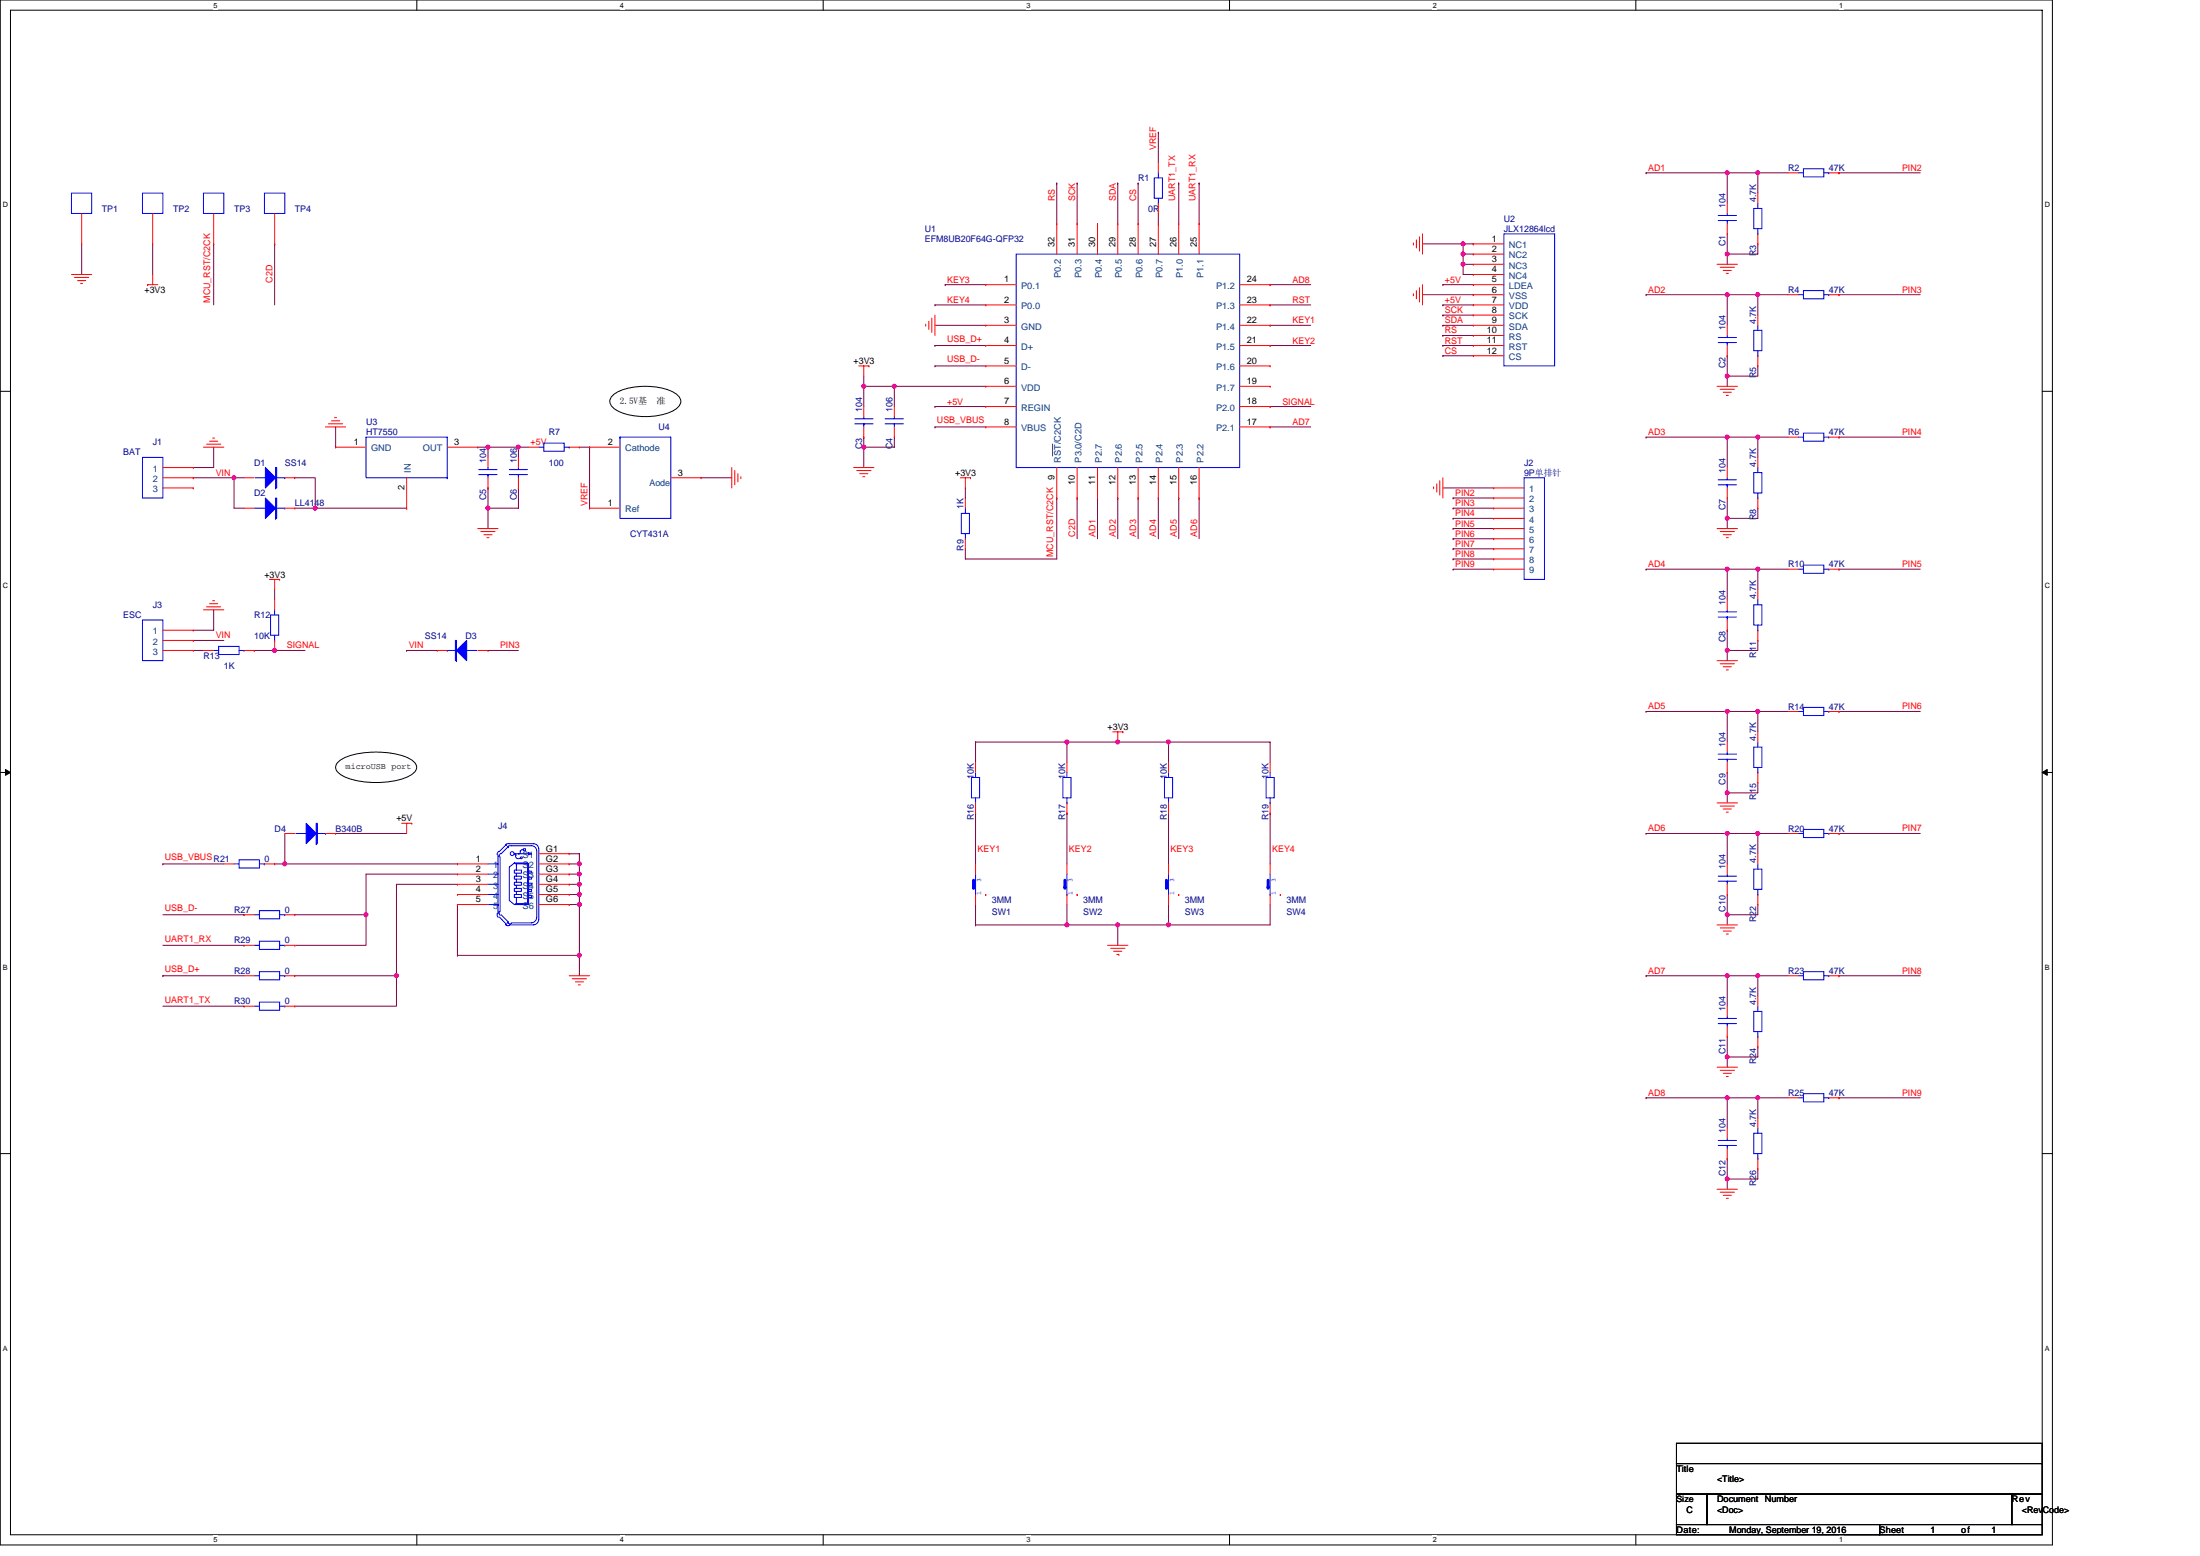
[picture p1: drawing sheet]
<svg xmlns="http://www.w3.org/2000/svg" width="297mm" height="210mm" viewBox="0 0 297 210" stroke-linecap="round" stroke-linejoin="round" font-family="sans-serif">
<path d="M0 0h277.1v208.5h-277.1zM1.4 1.4h274.3v205.7h-274.3z" fill="none" stroke="#000" stroke-width=".14"/>
<g fill="#fff">
<path d="M28.8 .1h.6v1.1h-.6z"/>
<path d="M28.8 207.3h.6v1.1h-.6z"/>
</g>
<path d="M56.3 0v1.4M56.3 207.1v1.4" fill="none" stroke="#000" stroke-width=".14"/>
<g fill="#fff">
<path d="M83.7 .1h.6v1.1h-.6z"/>
<path d="M83.7 207.3h.6v1.1h-.6z"/>
</g>
<path d="M111.1 0v1.4M111.1 207.1v1.4" fill="none" stroke="#000" stroke-width=".14"/>
<g fill="#fff">
<path d="M138.6 .1h.5v1.1h-.5z"/>
<path d="M138.6 207.3h.5v1.1h-.5z"/>
</g>
<path d="M166 0v1.4M166 207.1v1.4" fill="none" stroke="#000" stroke-width=".14"/>
<g fill="#fff">
<path d="M193.4 .1h.6v1.1h-.6z"/>
<path d="M193.4 207.3h.6v1.1h-.6z"/>
</g>
<path d="M220.9 0v1.4M220.9 207.1v1.4" fill="none" stroke="#000" stroke-width=".14"/>
<g fill="#fff">
<path d="M248.3 .1h.6v1.1h-.6z"/>
<path d="M248.3 207.3h.6v1.1h-.6z"/>
<path d="M.4 27.1h.7v1.1h-.7z"/>
<path d="M276.1 27.1h.7v1.1h-.7z"/>
<path d="M.4 78.5h.7v1.1h-.7z"/>
<path d="M276.1 78.5h.7v1.1h-.7z"/>
</g>
<path d="M0 52.8h1.4M275.7 52.8h1.4" fill="none" stroke="#000" stroke-width=".14"/>
<g fill="#fff">
<path d="M.4 130h.7v1.1h-.7z"/>
<path d="M276.1 130h.7v1.1h-.7z"/>
</g>
<path d="M0 104.2h1.4M275.7 104.2h1.4" fill="none" stroke="#000" stroke-width=".14"/>
<path d="M.7 103.8l.7 .4-.7 .4zM275.7 104.2l.7-.4v.8z" fill="#000" stroke="#000" stroke-width=".14"/>
<g fill="#fff">
<path d="M.4 181.4h.7v1.1h-.7z"/>
<path d="M276.1 181.4h.7v1.1h-.7z"/>
</g>
<path d="M82.7 53.4a6.7 6.7 0 0 1 4.4-1.3 6.8 6.8 0 0 1 4.4 1.3 1.02 1.02 0 0 1 0 1.6 6.7 6.7 0 0 1-4.4 1.2 6.7 6.7 0 0 1-4.4-1.2 1.02 1.02 0 0 1 0-1.6zM45.7 102.7a8.4 8.4 0 0 1 5.1-1.2 8.4 8.4 0 0 1 5 1.2 .96 .96 0 0 1 0 1.6 8.5 8.5 0 0 1-5 1.3 8.4 8.4 0 0 1-5.1-1.3 .96 .96 0 0 1 0-1.6zM0 155.7h1.4M275.7 155.7h1.4M226.4 194.8h49.3v2.7h-49.3zM226.4 197.5h49.3v4.1h-49.3zM226.4 201.6h4.1v4.1h-4.1zM226.4 205.7h27.4v1.4h-27.4zM230.5 201.6h41.1v4.1h-41.1zM253.8 205.7h21.9v1.4h-21.9zM271.6 201.6h4.1v4.1h-4.1z" fill="none" stroke="#000" stroke-width=".14"/>
<g fill="none" stroke="#800040" stroke-width=".14">
<path d="M156.4 17.8h.1M156.4 17.8v4.1M11 32.9v4.1M20.6 32.9v4.1M28.8 32.9h.1M28.8 32.9v8.2M37.1 32.9h.1M37.1 32.9v8.2M127.6 38.4h.1M127.6 38.4h5.5M142.7 24.7h.1M142.7 24.7v5.5"/>
<path d="M145.4 24.7h.1M145.4 24.7v5.5M150.9 24.7h.1M150.9 24.7v5.5M153.7 24.7h.1M153.7 24.7v5.5M156.4 28.8v1.4M159.1 24.7h.1M159.1 24.7v5.5M161.9 24.7h.1M161.9 24.7v5.5M171.5 38.4h.1"/>
<path d="M171.5 38.4h5.5M192.1 39.8h6.8M192.1 32.9h5.4M194.8 38.4h.1M194.8 38.4h4.1M197.5 32.9v1.4M197.5 35.7h.1M197.5 32.9h1.4M198.9 35.7h-1.4v1.3h1.4M198.9 32.9h.1M198.9 34.3h-1.4v1.4M222.2 23.3h15.1v2.8"/>
<path d="M222.2 23.3h.1M222.2 39.8h.1M222.2 39.8h11M233.2 31.6v2.7M233.2 34.3h.1M233.2 23.3h.1M233.2 39.8h4.1M233.2 39.8h.1M233.2 23.3v4.1M233.2 34.3v1.4M233.2 39.8v4.1M237.3 32.9v1.4h-4.1"/>
<path d="M237.3 23.3h.1M237.3 39.8h.1M237.3 39.8h4.1M237.3 39.8v2.7M237.3 23.3h4.1M248.3 23.3h.1M248.3 39.8h.1M248.3 23.3h11M248.3 39.8h11M45.3 57.6v2.7M116.6 50.8v1.3h4.2M116.6 52.1h.1"/>
<path d="M116.6 59h.1M116.6 52.1v2.8M116.6 59v1.3M120.8 52.1h.1M120.8 52.1h12.3M120.8 59v1.3h-4.2M120.8 52.1v2.8M126.2 46.6h.1M126.2 49.4h.1M126.2 57.6h.1M126.2 41.1h.1M126.2 43.9h6.9"/>
<path d="M126.2 54.9h.1M126.2 46.6h6.9M126.2 49.4h6.9M126.2 57.6h6.9M126.2 41.1h6.9M126.2 54.9h6.9M171.5 57.6h.1M171.5 46.6h.1M171.5 43.9h.1M171.5 41.1h.1M171.5 54.9h.1M171.5 46.6h5.5"/>
<path d="M171.5 57.6h5.5M171.5 41.1h5.5M171.5 54.9h5.5M171.5 43.9h5.5M194.8 41.1h.1M194.8 42.5h.1M194.8 43.9h.1M194.8 45.3h.1M194.8 46.6h.1M194.8 48h.1M194.8 46.6h4.1M194.8 41.1h4.1"/>
<path d="M194.8 42.5h4.1M194.8 43.9h4.1M194.8 45.3h4.1M194.8 48h4.1M222.2 59h11v4.1M222.2 59h.1M233.2 59h4.1M233.2 48h.1M233.2 50.8v1.3M233.2 48v2.8M237.3 59v2.7M237.3 59h.1"/>
<path d="M237.3 49.4v1.4h-4.1M237.3 59h4.1M248.3 59h.1M248.3 59h11M26.1 64.5h.1M26.1 64.5h5.5M28.8 60.3v2.8h-2.7M31.6 64.5h.1M31.6 64.5h1.4M31.6 64.5v4.1h1.4M37.1 79.6v1.3M39.8 68.6h2.8"/>
<path d="M39.8 64.5h2.8v4.1M42.6 68.6h12.3M54.9 68.6h.1M64.5 60.3h1.4M65.9 60.3v1.4M65.9 60.3h.1M65.9 65.8v2.8h4.1v-2.8M65.9 65.8h.1M65.9 68.6v2.7M65.9 60.3h5.5M70 60.3v1.4M70 60.3h.1"/>
<path d="M78.2 60.3h1.4M79.6 60.3h.1M79.6 60.3v8.3M94.7 64.5h4.1M116.6 60.3v2.8M130.3 65.8v1.4M142.7 67.2h.1M142.7 67.2v8.2h-12.4v-1.3M145.4 67.2h.1M145.4 67.2v5.5M148.2 67.2h.1M148.2 67.2v5.5"/>
<path d="M150.9 67.2h.1M150.9 67.2v5.5M153.7 67.2h.1M153.7 67.2v5.5M156.4 67.2h.1M156.4 67.2v5.5M159.1 67.2h.1M159.1 67.2v5.5M161.9 67.2h.1M161.9 67.2v5.5M194.8 65.8h6.9M196.2 67.2h.1"/>
<path d="M196.2 68.6h.1M196.2 70h.1M196.2 71.3h.1M196.2 72.7h.1M196.2 74.1h.1M196.2 75.4h.1M196.2 76.8h.1M196.2 76.8h5.5M196.2 67.2h5.5M196.2 68.6h5.5M196.2 70h5.5M196.2 71.3h5.5"/>
<path d="M196.2 72.7h5.5M196.2 74.1h5.5M196.2 75.4h5.5M222.2 76.8h15.1M222.2 76.8h.1M233.2 70h.1M233.2 67.2v2.8M233.2 76.8h.1M233.2 70v1.3M233.2 76.8v4.1M237.3 68.6v1.4h-4.1M237.3 76.8h.1"/>
<path d="M237.3 76.8h4.1M237.3 76.8v2.8M248.3 76.8h.1M248.3 76.8h11M26.1 86.4h.1M26.1 87.8h1.4M26.1 86.4h4.1M28.8 82.3v2.7h-2.7M34.3 87.8h.1M34.3 87.8h6.9M37.1 87.8h.1M54.9 87.8h.1"/>
<path d="M54.9 87.8h4.1M65.9 87.8h.1M65.9 87.8h4.1M222.2 96h11v4.1M222.2 96h.1M233.2 96h.1M233.2 85h.1M233.2 85v2.8M233.2 96h4.1M237.3 96v2.8M237.3 96h4.1M237.3 86.4v1.4h-4.1v1.4"/>
<path d="M248.3 96h.1M248.3 96h11M22 116.6h.1M22 116.6h8.2M37.1 116.6h1.4M38.5 112.5v4.1M38.5 116.6h.1M38.5 116.6h23.3M45.3 112.5h9.6M53.5 119.3h.1M53.5 119.3h8.3M53.5 119.3v12.4"/>
<path d="M61.8 118h-12.4v5.4M76.9 116.6h1.3M76.9 119.3h1.3M76.9 115.2h1.3M76.9 118h1.3M78.2 116.6v1.4M78.2 119.3v1.4M78.2 115.2h.1M78.2 118h.1M78.2 115.2v1.4M78.2 118v1.3M131.7 100.1v2.8"/>
<path d="M131.7 100.1h.1M131.7 109.7h.1M131.7 100.1h12.4M131.7 109.7v6.9M144.1 100.1v2.8M144.1 100.1h6.8M144.1 109.7h.1M144.1 109.7v6.9M150.9 100.1h.1M150.9 100.1h6.9M157.8 100.1h13.7v2.8M157.8 100.1v2.8"/>
<path d="M157.8 109.7h.1M157.8 109.7v6.9M171.5 109.7h.1M171.5 109.7v6.9M222.2 112.5h.1M222.2 112.5h11M233.2 107v1.4M233.2 104.2h.1M233.2 112.5h4.1v2.7M233.2 112.5h.1M233.2 112.5v4.1M233.2 104.2v2.8"/>
<path d="M237.3 105.6v1.4h-4.1M237.3 112.5h4.1M248.3 112.5h.1M248.3 112.5h11M22 131.7h.1M22 131.7h11M22 123.4h11M22 127.6h11M22 135.8h11M33 123.4h.1M33 127.6h.1M33 135.8h.1"/>
<path d="M39.8 123.4h9.6M39.8 131.7h13.7M49.4 123.4h.1M49.4 123.4v4.2h-9.6M53.5 131.7v4.1h-13.7M61.8 122.1v6.8M61.8 128.9h.1M61.8 128.9h16.4M76.9 122.1h.1M76.9 120.7h1.3M76.9 122.1h1.3M78.2 122.1v6.8"/>
<path d="M78.2 120.7h.1M78.2 128.9v2.8M78.2 120.7v1.4M131.7 124.8h.1M131.7 122.1v2.7M131.7 124.8h12.4M144.1 122.1v2.7M144.1 124.8h6.8M150.9 124.8v2.8M150.9 124.8h.1M150.9 124.8h6.9M157.8 122.1v2.7"/>
<path d="M171.5 122.1v2.7h-13.7M222.2 131.7h.1M222.2 131.7h11M233.2 139.9v2.7M233.2 131.7v4.1M233.2 131.7h4.1v2.7M233.2 131.7h.1M233.2 120.7v2.7M233.2 123.4h.1M233.2 123.4v1.4M237.3 131.7h4.1M237.3 122.1v1.3h-4.1"/>
<path d="M248.3 131.7h.1M248.3 131.7h11M222.2 148.1h11v4.2M222.2 148.1h.1M233.2 142.6h.1M233.2 142.6v1.4M233.2 159.1v1.4M233.2 156.4h.1M233.2 148.1h4.1M233.2 156.4v2.7M237.3 141.3v1.3h-4.1M237.3 157.7v1.4h-4.1"/>
<path d="M237.3 148.1v2.8M237.3 148.1h.1M237.3 148.1h4.1M248.3 148.1h.1M248.3 148.1h11"/>
</g>
<g fill="#f0f" stroke="#f0f" stroke-width=".14">
<circle cx="233.2" cy="142.6" r=".27"/>
<circle cx="233.2" cy="131.7" r=".27"/>
<circle cx="237.3" cy="131.7" r=".27"/>
<circle cx="49.4" cy="123.4" r=".27"/>
<circle cx="78.2" cy="122.1" r=".27"/>
<circle cx="78.2" cy="116.6" r=".27"/>
<circle cx="78.2" cy="119.3" r=".27"/>
<circle cx="78.2" cy="117.9" r=".27"/>
<circle cx="78.2" cy="120.7" r=".27"/>
<circle cx="78.2" cy="128.9" r=".27"/>
<circle cx="38.4" cy="116.6" r=".27"/>
<circle cx="116.6" cy="52.1" r=".27"/>
<circle cx="116.6" cy="60.3" r=".27"/>
<circle cx="120.7" cy="52.1" r=".27"/>
<circle cx="233.2" cy="159.1" r=".27"/>
<circle cx="233.2" cy="148.1" r=".27"/>
<circle cx="237.3" cy="148.1" r=".27"/>
<circle cx="233.2" cy="107" r=".27"/>
<circle cx="233.2" cy="96" r=".27"/>
<circle cx="237.3" cy="96" r=".27"/>
<circle cx="233.2" cy="123.4" r=".27"/>
<circle cx="237.3" cy="112.5" r=".27"/>
<circle cx="233.2" cy="112.5" r=".27"/>
<circle cx="233.2" cy="69.9" r=".27"/>
<circle cx="233.2" cy="59" r=".27"/>
<circle cx="237.3" cy="59" r=".27"/>
<circle cx="233.2" cy="87.8" r=".27"/>
<circle cx="237.3" cy="76.8" r=".27"/>
<circle cx="233.2" cy="76.8" r=".27"/>
<circle cx="233.2" cy="34.3" r=".27"/>
<circle cx="233.2" cy="23.3" r=".27"/>
<circle cx="237.3" cy="23.3" r=".27"/>
<circle cx="233.2" cy="50.7" r=".27"/>
<circle cx="237.3" cy="39.8" r=".27"/>
<circle cx="233.2" cy="39.8" r=".27"/>
<circle cx="31.6" cy="64.5" r=".27"/>
<circle cx="42.5" cy="68.6" r=".27"/>
<circle cx="65.9" cy="60.3" r=".27"/>
<circle cx="65.9" cy="68.6" r=".27"/>
<circle cx="37.1" cy="87.8" r=".27"/>
<circle cx="70" cy="60.3" r=".27"/>
<circle cx="197.5" cy="32.9" r=".27"/>
<circle cx="197.5" cy="34.3" r=".27"/>
<circle cx="197.5" cy="35.7" r=".27"/>
<circle cx="144" cy="100.1" r=".27"/>
<circle cx="157.8" cy="100.1" r=".27"/>
<circle cx="150.9" cy="100.1" r=".27"/>
<circle cx="144" cy="124.8" r=".27"/>
<circle cx="157.8" cy="124.8" r=".27"/>
<circle cx="150.9" cy="124.8" r=".27"/>
<circle cx="53.5" cy="131.7" r=".27"/>
</g>
<g fill="none" stroke="#f00" stroke-width=".14">
<path d="M9.6 37h2.8M10.1 37.4h1.9M10.5 37.9h1.1M10.9 38.3h.3M11 32.9h.1M11 28.8v4.1M19.9 38.4h.1M19.9 38.4h1.4M20.6 37v1.4M20.6 32.9h.1M20.6 28.8v4.1M28.8 32.9h.1"/>
<path d="M28.8 28.8v4.1M37.1 32.9h.1M37.1 28.8v4.1M133.1 38.4h.1M133.1 38.4h4.1M142.7 30.2h.1M142.7 30.2v4.1M145.4 30.2h.1M145.4 30.2v4.1M148.2 30.2h.1M148.2 30.2v4.1M150.9 30.2h.1"/>
<path d="M150.9 30.2v4.1M153.7 30.2h.1M153.7 30.2v4.1M156.4 30.2h.1M156.4 21.9v1.4M156.4 28.8h.1M156.4 27.4v1.4M156.4 30.2v4.1M159.1 30.2h.1M159.1 30.2v4.1M161.9 30.2h.1M161.9 30.2v4.1"/>
<path d="M167.4 38.4h4.1M171.5 38.4h.1M190.8 39.6v.3M190.8 32.8v.3M191.2 39.2v1.1M191.2 32.4v1.1M191.7 38.8v1.9M191.7 32v1.9M192.1 38.4v2.7M192.1 31.6v2.7M198.9 32.9h.1M198.9 34.3h.1"/>
<path d="M198.9 35.7h.1M198.9 37h.1M198.9 38.4h.1M198.9 39.8h.1M198.9 38.4h4.1M198.9 32.9h4.1M198.9 34.3h4.1M198.9 35.7h4.1M198.9 37h4.1M198.9 39.8h4.1M231.8 35.7h2.8M232.3 36.1h1.9"/>
<path d="M232.7 36.5h1.1M233.1 36.9h.3M233.2 27.4v1.4M233.2 31.6h.1M233.2 30.2v1.4M237.3 26.1v1.3M237.3 32.9h.1M237.3 31.6v1.3M241.4 23.3h1.4M241.4 39.8h1.4M246.9 39.8h1.4M246.9 23.3h1.4"/>
<path d="M248.3 23.3h.1M248.3 39.8h.1M27.9 59.9h1.9M28.3 59.5h1.1M28.7 59.1h.3M43.9 57.6h2.8M44.3 57.2h2M44.8 56.8h1.1M45.2 56.4h.2M115.9 49.4h1.4M116.6 49.4v1.4M116.6 54.9v1.3"/>
<path d="M116.6 59h.1M116.6 57.6v1.4M117.3 49.4h.1M120.8 54.9v1.3M120.8 59h.1M120.8 57.6v1.4M125 43.8v.2M125.4 43.3v1.1M125.8 42.9v2M126.2 42.5v2.8M133.1 52.1h.1M133.1 49.4h.1"/>
<path d="M133.1 57.6h.1M133.1 46.6h.1M133.1 41.1h.1M133.1 43.9h.1M133.1 54.9h.1M133.1 49.4h4.1M133.1 52.1h4.1M133.1 57.6h4.1M133.1 54.9h4.1M133.1 46.6h4.1M133.1 41.1h4.1M133.1 43.9h4.1"/>
<path d="M167.4 49.4h4.1M167.4 52.1h4.1M167.4 57.6h4.1M167.4 54.9h4.1M167.4 46.6h4.1M167.4 41.1h4.1M167.4 43.9h4.1M171.5 49.4h.1M171.5 57.6h.1M171.5 54.9h.1M171.5 41.1h.1M171.5 52.1h.1"/>
<path d="M171.5 43.9h.1M171.5 46.6h.1M198.9 41.1h.1M198.9 42.5h.1M198.9 43.9h.1M198.9 45.3h.1M198.9 46.6h.1M198.9 48h.1M198.9 46.6h4.1M198.9 41.1h4.1M198.9 43.9h4.1M198.9 42.5h4.1"/>
<path d="M198.9 45.3h4.1M198.9 48h4.1M231.8 52.1h2.8M232.3 52.5h1.9M232.7 52.9h1.1M233.1 53.4h.3M233.2 43.9v1.4M233.2 48h.1M233.2 46.6v1.4M237.3 42.5v1.4M237.3 49.4h.1M237.3 48v1.4"/>
<path d="M241.4 59h1.4M246.9 59h1.4M248.3 59h.1M22 64.5h4.1M22 65.8h4.1M22 63.1h4.1M26.1 63.1h.1M26.1 64.5h.1M26.1 65.8h.1M27.5 60.3h2.7M33 68.6h1.3M33 64.5h1.3"/>
<path d="M36.4 78.2h1.4M37.1 78.2v1.4M37.8 78.2h.1M38.5 64.5h1.3M38.5 68.6h1.3M39.8 68.6h.1M39.8 64.5h.1M45.3 60.3h.1M45.3 60.3h4.1M54.9 68.6h.1M54.9 64.5v4.1M60.4 60.3h4.1"/>
<path d="M64.5 71.3h2.7M64.5 60.3h.1M64.9 71.7h1.9M65.3 72.2h1.1M65.7 72.6h.3M65.9 61.7v1.4M65.9 65.8h.1M65.9 64.5v1.3M70 61.7v1.4M70 65.8h.1M70 64.5v1.3M71.4 60.3h1.3"/>
<path d="M76.9 60.3h1.3M78.2 60.3h.1M79.6 68.6h.1M79.6 60.3h.1M79.6 68.6h4.1M79.6 60.3h4.1M90.6 64.5h4.1M94.7 64.5h.1M98.8 63.1v2.7M99.2 63.5v1.9M99.6 63.9v1.1M100 64.3v.3"/>
<path d="M115.2 63.1h2.8M115.7 63.5h1.9M116.1 63.9h1.1M116.5 64.3h.3M129.7 64.5h1.3M130.3 64.5v1.3M130.3 67.2v1.4M130.3 74.1h.1M130.3 72.7v1.4M131 64.5h.1M142.7 67.2h.1M142.7 63.1v4.1"/>
<path d="M145.4 67.2h.1M145.4 63.1v4.1M148.2 67.2h.1M148.2 63.1v4.1M150.9 67.2h.1M150.9 63.1v4.1M153.7 67.2h.1M153.7 63.1v4.1M156.4 67.2h.1M156.4 63.1v4.1M159.1 67.2h.1M159.1 63.1v4.1"/>
<path d="M161.9 67.2h.1M161.9 63.1v4.1M193.6 65.7v.3M194 65.3v1.1M194.4 64.9v1.9M194.8 64.5v2.7M201.7 65.8h.1M201.7 67.2h.1M201.7 68.6h.1M201.7 70h.1M201.7 71.3h.1M201.7 72.7h.1"/>
<path d="M201.7 74.1h.1M201.7 75.4h.1M201.7 76.8h.1M201.7 65.8h4.1M201.7 67.2h4.1M201.7 68.6h4.1M201.7 70h4.1M201.7 71.3h4.1M201.7 72.7h4.1M201.7 74.1h4.1M201.7 75.4h4.1M201.7 76.8h4.1"/>
<path d="M231.8 71.3h2.8M232.3 71.7h1.9M232.7 72.2h1.1M233.1 72.6h.3M233.2 63.1v1.4M233.2 67.2h.1M233.2 65.8v1.4M237.3 61.7v1.4M237.3 68.6h.1M237.3 79.6v1.3M237.3 67.2v1.4M241.4 76.8h1.4"/>
<path d="M246.9 76.8h1.4M248.3 76.8h.1M22 87.8h4.1M22 85h4.1M22 86.4h4.1M26.1 85h.1M26.1 86.4h.1M26.1 87.8h.1M27.5 82.3h2.7M27.5 87.8h1.3M27.9 81.9h1.9M28.3 81.5h1.1"/>
<path d="M28.7 81.1h.3M33 87.8h1.3M34.3 87.8h.1M37.1 80.9v1.4M37.1 87.8h.1M37.1 86.4v1.4M59 87.8h.1M59 87.8h1.4M64.5 87.8h1.4M150.2 98.8h1.4M150.9 98.8v1.3M151.6 98.8h.1"/>
<path d="M231.8 89.2h2.8M232.3 89.6h1.9M232.7 90h1.1M233.1 90.4h.3M233.2 80.9v1.4M233.2 85h.1M233.2 83.7v1.3M237.3 98.8v1.3M237.3 86.4h.1M237.3 85v1.4M241.4 96h1.4M246.9 96h1.4"/>
<path d="M248.3 96h.1M30.2 116.6h1.4M35.7 116.6h1.4M37.1 116.6h.1M38.5 112.5h1.3M43.9 112.5h1.4M45.3 112.5h.1M54.2 111.1h1.4M54.9 111.1v1.4M55.6 111.1h.1M61.8 116.6h.1M61.8 118h.1"/>
<path d="M61.8 119.3h.1M61.8 116.6h4.1M61.8 118h4.1M61.8 119.3h4.1M72.7 116.6h4.2M72.7 118h4.2M72.7 119.3h4.2M72.7 115.2h4.2M76.9 115.2h.1M76.9 116.6h.1M76.9 118h.1M76.9 119.3h.1"/>
<path d="M131.7 102.9v1.3M131.7 109.7h.1M131.7 116.6v1.4M131.7 108.4v1.3M144.1 116.6v1.4M144.1 102.9v1.3M144.1 109.7h.1M144.1 108.4v1.3M157.8 116.6v1.4M157.8 102.9v1.3M157.8 109.7h.1M157.8 108.4v1.3"/>
<path d="M171.5 116.6v1.4M171.5 102.9v1.3M171.5 109.7h.1M171.5 108.4v1.3M231.8 108.4h2.8M232.3 108.8h1.9M232.7 109.2h1.1M233.1 109.6h.3M233.2 100.1v1.4M233.2 104.2h.1M233.2 116.6v1.4M233.2 102.9v1.3"/>
<path d="M233.2 119.3v1.4M237.3 105.6h.1M237.3 115.2v1.4M237.3 104.2v1.4M241.4 112.5h1.4M246.9 112.5h1.4M248.3 112.5h.1M33 127.6h1.3M33 123.4h1.3M33 135.8h1.3M33 131.7h1.3M38.5 127.6h1.3"/>
<path d="M38.5 123.4h1.3M38.5 131.7h1.3M38.5 135.8h1.3M39.8 127.6h.1M39.8 123.4h.1M39.8 135.8h.1M39.8 131.7h.1M61.8 120.7h.1M61.8 122.1h.1M61.8 120.7h4.1M61.8 122.1h4.1M72.7 120.7h4.2"/>
<path d="M72.7 122.1h4.2M76.9 131.7h2.7M76.9 120.7h.1M76.9 122.1h.1M77.3 132.1h1.9M77.7 132.5h1.1M78.1 132.9h.3M130.3 120.7h.1M131.7 120.7v1.4M133.1 120.7h.1M142.7 120.7h.1M144.1 120.7v1.4"/>
<path d="M145.4 120.7h.1M149.5 127.6h2.8M150 128h1.9M150.4 128.4h1.1M150.8 128.8h.3M151.1 128.8h.1M156.4 120.7h.1M157.8 120.7v1.4M159.1 120.7h.1M170.1 120.7h.1M171.5 120.7v1.4M172.9 120.7h.1"/>
<path d="M231.8 124.8h2.8M232.3 125.2h1.9M232.7 125.6h1.1M233.1 126h.3M233.2 135.8v1.4M233.2 139.9h.1M233.2 120.7h.1M233.2 138.5v1.4M237.3 134.4v1.4M237.3 122.1h.1M237.3 120.7v1.4M237.3 139.9v1.4"/>
<path d="M241.4 131.7h1.4M246.9 131.7h1.4M248.3 131.7h.1M231.8 144h2.8M232.3 144.4h1.9M232.7 144.8h1.1M233.1 145.3h.3M233.2 152.3v1.3M233.2 156.4h.1M233.2 155v1.4M237.3 141.3h.1M237.3 150.9v1.4"/>
<path d="M237.3 157.7h.1M237.3 156.4v1.3M241.4 148.1h1.4M246.9 148.1h1.4M248.3 148.1h.1M231.8 160.5h2.8M232.3 160.9h1.9M232.7 161.3h1.1M233.1 161.7h.3"/>
</g>
<g fill="none" stroke="#00f" stroke-width=".14">
<path d="M9.6 26.1h2.8v2.7h-2.8zM19.2 26.1h2.8v2.7h-2.8zM27.5 26.1h2.7v2.7h-2.7zM35.7 26.1h2.8v2.7h-2.8zM137.2 34.3h30.2v28.8h-30.2zM155.8 24h1.1v2.8h-1.1zM156.4 23.3v.7M156.4 27.4h.1M156.4 26.8v.6M203 31.6h6.9v17.8h-6.9zM232 29.8h2.5M232 29.1h2.5"/>
<path d="M233.2 28.8v.3M233.2 29.8h.1M233.2 29.8v.4M236.8 28.1h1.1v2.8h-1.1zM237.3 27.4v.7M237.3 31.6h.1M237.3 30.9v.7M242.8 23.3h.7M242.8 39.8h.7M243.5 22.8h2.7v1.1h-2.7zM243.5 39.2h2.7v1.1h-2.7zM246.2 23.3h.7"/>
<path d="M246.2 39.8h.7M246.9 23.3h.1M246.9 39.8h.1M49.4 59h11v5.5h-11zM73.4 59.8h2.8v1.1h-2.8zM83.7 59h6.9v11h-6.9zM83.7 59h.1M115.4 57.2h2.5M115.4 56.5h2.5M116.6 56.2v.3M116.6 57.2h.1M116.6 57.2v.4"/>
<path d="M119.5 57.2h2.5M119.5 56.5h2.5M120.8 56.2v.3M120.8 57.2h.1M120.8 57.2v.4M232 46.2h2.5M232 45.6h2.5M233.2 45.3v.3M233.2 46.2h.1M233.2 46.2v.4M236.8 44.6h1.1v2.7h-1.1zM237.3 43.9v.7"/>
<path d="M237.3 48h.1M237.3 47.3v.7M242.8 59h.7M243.5 58.4h2.7v1.1h-2.7zM246.2 59h.7M246.9 59h.1M19.2 61.7h2.8v5.5h-2.8zM34.3 68.6h4.2M34.5 64.5h4M38.5 68.6h.1M38.5 64.5h.1M60.4 64.5h.1"/>
<path d="M64.6 64.1h2.5M64.6 63.4h2.5M65.9 63.1v.3M65.9 64.1h.1M65.9 64.1v.4M68.8 64.1h2.4M68.8 63.4h2.4M70 63.1v.3M70 64.1h.1M70 64.1v.4M72.7 60.3h.7M76.2 60.3h.7"/>
<path d="M76.9 60.3h.1M129.8 69.3h1.1v2.7h-1.1zM130.3 68.6v.7M130.3 72.7h.1M130.3 72v.7M205.8 64.5h2.7v13.7h-2.7zM232 65.4h2.5M232 64.7h2.5M233.2 64.5v.2M233.2 65.4h.1M233.2 65.4v.4M236.8 63.8h1.1v2.7h-1.1z"/>
<path d="M237.3 63.1v.7M237.3 67.2h.1M237.3 66.5v.7M242.8 76.8h.7M243.5 76.3h2.7v1.1h-2.7zM246.2 76.8h.7M246.9 76.8h.1M19.2 83.7h2.8v5.5h-2.8zM28.8 87.8h.7M29.5 87.2h2.8v1.1h-2.8zM32.3 87.8h.7M33 87.8h.1"/>
<path d="M36.5 83h1.1v2.7h-1.1zM37.1 82.3v.7M37.1 86.4h.1M37.1 85.7v.7M60.4 87.8h.1M60.4 87.8h4M232 83.3h2.5M232 82.6h2.5M233.2 82.3v.3M233.2 83.3h.1M233.2 83.3v.4M236.8 81.6h1.1v2.7h-1.1z"/>
<path d="M237.3 80.9v.7M237.3 85h.1M237.3 84.3v.7M242.8 96h.7M243.5 95.5h2.7v1.1h-2.7zM246.2 96h.7M246.9 96h.1M31.6 116.6h.7M32.3 116h2.7v1.1h-2.7zM35 116.6h.7M35.7 116.6h.1M40 112.5h3.9"/>
<path d="M43.9 112.5h.1M65.9 116.6h.1M65.9 118h.1M65.9 119.3h.1M65.9 116.6h1.3M65.9 118h1.3M65.9 119.3h1.3M67.2 115.4v7.9M67.3 114.9l-.2 .4M67.5 115.6v7.4M67.6 115.2l-.2 .4M68.3 113.9h.3h3.4a.68 .68 0 0 1 .7 .6"/>
<path d="M68.3 114h.1M68.3 114l-.9 .9M68.6 114.2l.3-.1h2.9a.68 .68 0 0 1 .7 .7M68.6 114.3h.1M68.6 114.3l-.9 .9M69.4 119.9h1v.4h-1zM69.4 119.1h1v.4h-1zM69.4 118.2h1v.4h-1zM69.4 117.4h1v.4h-1zM69.4 116.5h1.8M69.4 116.5l-.6 .5v4.5l.6 .6M69.4 116.5l.3 .1"/>
<path d="M69.6 115.5a.39 .39 0 0 0 .2 .4 .39 .39 0 0 0 .5-.1M69.7 116.6h.1M69.7 119.5v.4M69.7 118.6v.5M69.7 117.8v.4M69.7 117.4v-.8h1.7v5.3h-1.7v-.8M70.2 114.8v.3l-.2 .2M70.3 115.7h.2v.1h-.2zM70.6 114.7h-.2l-.1 .2M70.7 114.5h.2v.3h-.2zM71.2 116.5v5.6M71.2 116.5l.2 .1"/>
<path d="M71.4 115.1v.3l.4-.2M71.4 115.1h.1M71.4 115.2h-2l.3 .1v.2M71.4 116.6h.1M71.4 117.6h.4v.2h-.4M71.4 118.4h.4v.2h-.4M71.4 119.2h.4v.3h-.4M71.4 115.1l.4 .1M71.8 115.2h.1M72.5 114.8v9.1M72.7 118h.1M72.7 116.6h.1"/>
<path d="M72.7 114.5v9.6M131.2 104.9h1.1v2.8h-1.1zM131.7 104.2v.7M131.7 108.4h.1M131.7 107.7v.7M131.7 118v2.7M143.5 104.9h1.1v2.8h-1.1zM144.1 104.2v.7M144.1 108.4h.1M144.1 107.7v.7M144.1 118v2.7M157.2 104.9h1.1v2.8h-1.1z"/>
<path d="M157.8 104.2v.7M157.8 108.4h.1M157.8 107.7v.7M157.8 118v2.7M170.9 104.9h1.1v2.8h-1.1zM171.5 104.2v.7M171.5 108.4h.1M171.5 107.7v.7M171.5 118v2.7M232 102.5h2.5M232 101.8h2.5M232 118.9h2.5"/>
<path d="M232 118.2h2.5M233.2 101.5v.3M233.2 102.5h.1M233.2 118v.2M233.2 118.9h.1M233.2 102.5v.4M233.2 118.9v.4M236.8 100.8h1.1v2.8h-1.1zM236.8 117.3h1.1v2.7h-1.1zM237.3 100.1v.7M237.3 104.2h.1M237.3 116.6v.7"/>
<path d="M237.3 103.6v.6M242.8 112.5h.7M243.5 111.9h2.7v1.1h-2.7zM246.2 112.5h.7M246.9 112.5h.1M34.3 127.6h.7M34.3 123.4h.7M34.3 135.8h.7M34.3 131.7h.7M35 127h2.8v1.1h-2.8zM35 122.9h2.8v1.1h-2.8zM35 135.2h2.8v1.1h-2.8z"/>
<path d="M35 131.1h2.8v1.1h-2.8zM37.8 127.6h.7M37.8 123.4h.7M37.8 131.7h.7M37.8 135.8h.7M38.5 127.6h.1M38.5 123.4h.1M38.5 135.8h.1M38.5 131.7h.1M65.9 120.7h.1M65.9 120.7h1.3M65.9 122.1h1.3"/>
<path d="M67.1 123.3l.1 .3 .1 .2M67.2 122.1h.1M67.4 123.7l.9 1M67.4 123v.4l.1 .1M67.7 123.4l.9 1M68.2 124.8l.4 .1h.2M68.3 124.7h.1M68.5 124.5l.2 .1h.4M68.6 124.4h.1M68.8 124.8h3.2M69 124.5h2.8M69.4 120.7h1v.4h-1z"/>
<path d="M69.4 122.1h.1M69.4 122.1h1.8M69.7 120.3v.4M69.7 121.9h.1M69.7 121.9l-.3 .2M71.4 120.8h.4v.3h-.4M71.4 120h.4v.3h-.4M71.4 121.9h.1M71.4 121.9l-.2 .2M72.5 123.8a.69 .69 0 0 1-.7 .7M72.7 124.1a.69 .69 0 0 1-.7 .7M72.7 122.1h.1"/>
<path d="M72.7 120.7h.1M131.7 120.7h.1M144.1 120.7h.1M157.8 120.7h.1M171.5 120.7h.1M232 138.1h2.5M232 137.4h2.5M233.2 137.2v.2M233.2 138.1h.1M233.2 138.1v.4M236.8 136.5h1.1v2.7h-1.1zM237.3 135.8v.7"/>
<path d="M237.3 139.9h.1M237.3 120.7h.1M237.3 120v.7M237.3 139.2v.7M242.8 131.7h.7M243.5 131.1h2.7v1.1h-2.7zM246.2 131.7h.7M246.9 131.7h.1M232 154.6h2.5M232 153.9h2.5M233.2 153.6v.3M233.2 154.6h.1"/>
<path d="M233.2 154.6v.4M236.8 152.9h1.1v2.8h-1.1zM237.3 152.3v.6M237.3 156.4h.1M237.3 155.7v.7M242.8 148.1h.7M243.5 147.6h2.7v1.1h-2.7zM246.2 148.1h.7M246.9 148.1h.1"/>
<circle cx="69.2" cy="115.2" r=".27"/>
</g>
<path d="M131.4 119.7h.1M131.4 118.8v.9M143.8 119.7h.1M143.8 118.8v.9M157.5 119.7h.1M157.5 118.8v.9M171.2 119.7h.1M171.2 118.8v.9" fill="none" stroke="#00f" stroke-width=".4"/>
<path d="M142.1 59.9h.1M142.1 59.9v1.6" fill="none" stroke="#004080" stroke-width=".14"/>
<g fill="#00f" stroke="#00f" stroke-width=".14">
<path d="M41.3 111.1l1.4 1.4-1.4 1.4z"/>
<path d="M35.8 67.2l1.4 1.4-1.4 1.4z"/>
<path d="M35.8 63.1l1.4 1.4-1.4 1.3z"/>
<path d="M61.6 87.8l1.4-1.4v2.8z"/>
<path d="M42.7 111.1v2.8h.1v-2.8z" fill-rule="evenodd"/>
<path d="M37.2 67.2v2.8h.2v-2.8z" fill-rule="evenodd"/>
<path d="M37.2 63.1v2.7h.2v-2.7z" fill-rule="evenodd"/>
<path d="M61.5 86.4h.1v2.8h-.1z" fill-rule="evenodd"/>
</g>
<g font-size="1.2" fill="#f00">
<text x="156.1" y="20.3" transform="rotate(-90 156.1 20.3)">VREF</text>
<text x="222.5" y="23.1">AD1</text>
<text x="256.8" y="23.1">PIN2</text>
<text x="142.4" y="27.2" transform="rotate(-90 142.4 27.2)">RS</text>
<text x="145.2" y="27.2" transform="rotate(-90 145.2 27.2)">SCK</text>
<text x="150.6" y="27.2" transform="rotate(-90 150.6 27.2)">SDA</text>
<text x="153.4" y="27.2" transform="rotate(-90 153.4 27.2)">CS</text>
<text x="158.7" y="27.2" transform="rotate(-90 158.7 27.2)">UART1_TX</text>
<text x="161.4" y="27.2" transform="rotate(-90 161.4 27.2)">UART1_RX</text>
<text x="28.4" y="40.9" transform="rotate(-90 28.4 40.9)">MCU_RST/C2CK</text>
<text x="36.8" y="38.1" transform="rotate(-90 36.8 38.1)">C2D</text>
<text x="127.9" y="40.9">KEY4</text>
<text x="127.9" y="38.1">KEY3</text>
<text x="174.5" y="40.9">RST</text>
<text x="174.5" y="38.1">AD8</text>
<text x="195.1" y="38.1">+5V</text>
<text x="195.1" y="40.9">+5V</text>
<text x="222.5" y="39.5">AD2</text>
<text x="256.8" y="39.5">PIN3</text>
<text x="127.9" y="46.1">USB_D+</text>
<text x="174.5" y="46.4">KEY2</text>
<text x="174.5" y="43.6">KEY1</text>
<text x="195.1" y="42.2">SCK</text>
<text x="195.1" y="43.6">SDA</text>
<text x="195.1" y="45">RS</text>
<text x="195.1" y="46.4">RST</text>
<text x="195.1" y="47.7">CS</text>
<text x="127.9" y="48.9">USB_D-</text>
<text x="126.5" y="57.1">USB_VBUS</text>
<text x="127.9" y="54.6">+5V</text>
<text x="173.1" y="54.6">SIGNAL</text>
<text x="174.5" y="57.3">AD7</text>
<text x="222.5" y="58.7">AD3</text>
<text x="256.8" y="58.7">PIN4</text>
<text x="29.1" y="64.2">VIN</text>
<text x="71.6" y="60.1">+5V</text>
<text x="79.3" y="68.3" transform="rotate(-90 79.3 68.3)">VREF</text>
<text x="196.5" y="66.9">PIN2</text>
<text x="196.5" y="68.3">PIN3</text>
<text x="196.5" y="69.7">PIN4</text>
<text x="196.5" y="71.1">PIN5</text>
<text x="142.2" y="75.2" transform="rotate(-90 142.2 75.2)">MCU_RST/C2CK</text>
<text x="145.2" y="72.4" transform="rotate(-90 145.2 72.4)">C2D</text>
<text x="147.9" y="72.4" transform="rotate(-90 147.9 72.4)">AD1</text>
<text x="150.6" y="72.4" transform="rotate(-90 150.6 72.4)">AD2</text>
<text x="153.4" y="72.4" transform="rotate(-90 153.4 72.4)">AD3</text>
<text x="156.1" y="72.4" transform="rotate(-90 156.1 72.4)">AD4</text>
<text x="158.9" y="72.4" transform="rotate(-90 158.9 72.4)">AD5</text>
<text x="161.6" y="72.4" transform="rotate(-90 161.6 72.4)">AD6</text>
<text x="196.5" y="72.4">PIN6</text>
<text x="196.5" y="73.8">PIN7</text>
<text x="196.5" y="75.2">PIN8</text>
<text x="196.5" y="76.5">PIN9</text>
<text x="222.5" y="76.5">AD4</text>
<text x="256.8" y="76.5">PIN5</text>
<text x="29.1" y="86.1">VIN</text>
<text x="38.7" y="87.5">SIGNAL</text>
<text x="55.2" y="87.5">VIN</text>
<text x="67.5" y="87.5">PIN3</text>
<text x="222.5" y="95.7">AD5</text>
<text x="256.8" y="95.7">PIN6</text>
<text x="222.5" y="112.2">AD6</text>
<text x="256.8" y="112.2">PIN7</text>
<text x="22.3" y="116.1">USB_VBUSR21</text>
<text x="132" y="114.9">KEY1</text>
<text x="144.3" y="114.9">KEY2</text>
<text x="158" y="114.9">KEY3</text>
<text x="171.8" y="114.9">KEY4</text>
<text x="22.3" y="123">USB_D-</text>
<text x="22.3" y="131.2">USB_D+</text>
<text x="22.3" y="127.1">UART1_RX</text>
<text x="222.5" y="131.4">AD7</text>
<text x="256.8" y="131.4">PIN8</text>
<text x="22.3" y="135.3">UART1_TX</text>
<text x="222.5" y="147.9">AD8</text>
<text x="256.8" y="147.9">PIN9</text>
</g>
<g font-size="1.2" fill="#000080">
<text x="241.4" y="23.1">R2</text>
<text x="246.9" y="23.1">47K</text>
<text x="13.8" y="28.6">TP1</text>
<text x="23.4" y="28.6">TP2</text>
<text x="31.6" y="28.6">TP3</text>
<text x="39.8" y="28.6">TP4</text>
<text x="153.7" y="24.4">R1</text>
<text x="155" y="28.6">0R</text>
<text x="203" y="29.9">U2</text>
<text x="233" y="28.1" transform="rotate(-90 233 28.1)">104</text>
<text x="237.1" y="27.3" transform="rotate(-90 237.1 27.3)">4.7K</text>
<text x="124.9" y="32.7">EFM8UB20F64G-QFP32</text>
<text x="124.9" y="31.3">U1</text>
<text x="203" y="31.3">JLX12864lcd</text>
<text x="233" y="33.2" transform="rotate(-90 233 33.2)">C1</text>
<text x="237.1" y="34.6" transform="rotate(-90 237.1 34.6)">R3</text>
<text x="241.4" y="39.5">R4</text>
<text x="246.9" y="39.5">47K</text>
<text x="233" y="44.6" transform="rotate(-90 233 44.6)">104</text>
<text x="237.1" y="43.8" transform="rotate(-90 237.1 43.8)">4.7K</text>
<text x="233" y="49.7" transform="rotate(-90 233 49.7)">C2</text>
<text x="237.1" y="51" transform="rotate(-90 237.1 51)">R5</text>
<text x="49.4" y="57.4">U3</text>
<text x="49.4" y="58.7">HT7550</text>
<text x="74.1" y="58.7">R7</text>
<text x="88.9" y="58">U4</text>
<text x="116.4" y="55.6" transform="rotate(-90 116.4 55.6)">104</text>
<text x="120.5" y="55.6" transform="rotate(-90 120.5 55.6)">106</text>
<text x="241.4" y="58.7">R6</text>
<text x="246.9" y="58.7">47K</text>
<text x="16.6" y="61.5">BAT</text>
<text x="20.6" y="60.1">J1</text>
<text x="34.3" y="62.8">D1</text>
<text x="38.5" y="62.8">SS14</text>
<text x="65.7" y="62.4" transform="rotate(-90 65.7 62.4)">104</text>
<text x="69.8" y="62.4" transform="rotate(-90 69.8 62.4)">106</text>
<text x="74.1" y="62.8">100</text>
<text x="116.4" y="60.6" transform="rotate(-90 116.4 60.6)">C3</text>
<text x="120.5" y="60.6" transform="rotate(-90 120.5 60.6)">C4</text>
<text x="205.8" y="62.8">J2</text>
<text x="205.8" y="64.2">9P单排针</text>
<text x="233" y="63.8" transform="rotate(-90 233 63.8)">104</text>
<text x="237.1" y="63" transform="rotate(-90 237.1 63)">4.7K</text>
<text x="34.3" y="67">D2</text>
<text x="39.8" y="68.3">LL4148</text>
<text x="65.7" y="67.5" transform="rotate(-90 65.7 67.5)">C5</text>
<text x="69.8" y="67.5" transform="rotate(-90 69.8 67.5)">C6</text>
<text x="130.1" y="68.7" transform="rotate(-90 130.1 68.7)">1K</text>
<text x="233" y="68.9" transform="rotate(-90 233 68.9)">C7</text>
<text x="237.1" y="70.2" transform="rotate(-90 237.1 70.2)">R8</text>
<text x="85.1" y="72.5">CYT431A</text>
<text x="130.1" y="74.3" transform="rotate(-90 130.1 74.3)">R9</text>
<text x="241.4" y="76.6">R10</text>
<text x="246.9" y="76.6">47K</text>
<text x="16.6" y="83.4">ESC</text>
<text x="20.6" y="82">J3</text>
<text x="34.3" y="83.4">R12</text>
<text x="233" y="81.6" transform="rotate(-90 233 81.6)">104</text>
<text x="237.1" y="80.8" transform="rotate(-90 237.1 80.8)">4.7K</text>
<text x="27.5" y="88.9">R13</text>
<text x="34.3" y="86.2">10K</text>
<text x="57.4" y="86.2">SS14</text>
<text x="62.9" y="86.2">D3</text>
<text x="233" y="86.7" transform="rotate(-90 233 86.7)">C8</text>
<text x="237.1" y="88.8" transform="rotate(-90 237.1 88.8)">R11</text>
<text x="30.2" y="90.3">1K</text>
<text x="241.4" y="95.8">R14</text>
<text x="246.9" y="95.8">47K</text>
<text x="233" y="100.8" transform="rotate(-90 233 100.8)">104</text>
<text x="237.1" y="100" transform="rotate(-90 237.1 100)">4.7K</text>
<text x="131.5" y="105.1" transform="rotate(-90 131.5 105.1)">10K</text>
<text x="143.8" y="105.1" transform="rotate(-90 143.8 105.1)">10K</text>
<text x="157.5" y="105.1" transform="rotate(-90 157.5 105.1)">10K</text>
<text x="171.3" y="105.1" transform="rotate(-90 171.3 105.1)">10K</text>
<text x="233" y="105.9" transform="rotate(-90 233 105.9)">C9</text>
<text x="237.1" y="107.9" transform="rotate(-90 237.1 107.9)">R15</text>
<text x="37.1" y="112.2">D4</text>
<text x="45.3" y="112.2">B340B</text>
<text x="67.2" y="111.8">J4</text>
<text x="131.5" y="110.7" transform="rotate(-90 131.5 110.7)">R16</text>
<text x="143.8" y="110.7" transform="rotate(-90 143.8 110.7)">R17</text>
<text x="157.5" y="110.7" transform="rotate(-90 157.5 110.7)">R18</text>
<text x="171.3" y="110.7" transform="rotate(-90 171.3 110.7)">R19</text>
<text x="241.4" y="112.2">R20</text>
<text x="246.9" y="112.2">47K</text>
<text x="35.7" y="116.3">0</text>
<text x="233" y="117.3" transform="rotate(-90 233 117.3)">104</text>
<text x="237.1" y="116.5" transform="rotate(-90 237.1 116.5)">4.7K</text>
<text x="31.6" y="123.2">R27</text>
<text x="38.5" y="123.2">0</text>
<text x="133.9" y="123.5">SW1</text>
<text x="133.9" y="121.8">3MM</text>
<text x="146.3" y="123.5">SW2</text>
<text x="146.3" y="121.8">3MM</text>
<text x="160" y="123.5">SW3</text>
<text x="160" y="121.8">3MM</text>
<text x="173.7" y="123.5">SW4</text>
<text x="173.7" y="121.8">3MM</text>
<text x="233" y="123" transform="rotate(-90 233 123)">C10</text>
<text x="237.1" y="124.4" transform="rotate(-90 237.1 124.4)">R22</text>
<text x="31.6" y="127.3">R29</text>
<text x="31.6" y="131.4">R28</text>
<text x="38.5" y="127.3">0</text>
<text x="38.5" y="131.4">0</text>
<text x="241.4" y="131.4">R23</text>
<text x="246.9" y="131.4">47K</text>
<text x="31.6" y="135.6">R30</text>
<text x="38.5" y="135.6">0</text>
<text x="233" y="136.5" transform="rotate(-90 233 136.5)">104</text>
<text x="237.1" y="135.7" transform="rotate(-90 237.1 135.7)">4.7K</text>
<text x="233" y="142.2" transform="rotate(-90 233 142.2)">C11</text>
<text x="237.1" y="143.6" transform="rotate(-90 237.1 143.6)">R24</text>
<text x="241.4" y="147.9">R25</text>
<text x="246.9" y="147.9">47K</text>
<text x="233" y="152.9" transform="rotate(-90 233 152.9)">104</text>
<text x="237.1" y="152.1" transform="rotate(-90 237.1 152.1)">4.7K</text>
<text x="233" y="158.7" transform="rotate(-90 233 158.7)">C12</text>
<text x="237.1" y="160.1" transform="rotate(-90 237.1 160.1)">R26</text>
</g>
<g font-size="1.2">
<text x="142.4" y="33.3" transform="rotate(-90 142.4 33.3)">32</text>
<text x="145.1" y="33.3" transform="rotate(-90 145.1 33.3)">31</text>
<text x="147.9" y="33.3" transform="rotate(-90 147.9 33.3)">30</text>
<text x="150.6" y="33.3" transform="rotate(-90 150.6 33.3)">29</text>
<text x="153.4" y="33.3" transform="rotate(-90 153.4 33.3)">28</text>
<text x="156.1" y="33.3" transform="rotate(-90 156.1 33.3)">27</text>
<text x="158.9" y="33.3" transform="rotate(-90 158.9 33.3)">26</text>
<text x="161.6" y="33.3" transform="rotate(-90 161.6 33.3)">25</text>
<text x="201.4" y="32.6">1</text>
<text x="201.4" y="34">2</text>
<text x="201.4" y="35.4">3</text>
<text x="19.5" y="39.5">+3V3</text>
<text x="135.6" y="38.1">1</text>
<text x="135.6" y="40.9">2</text>
<text x="168.3" y="40.9">23</text>
<text x="168.3" y="38.1">24</text>
<text x="201.4" y="36.7">4</text>
<text x="201.4" y="38.1">5</text>
<text x="201.4" y="39.5">6</text>
<text x="201.4" y="40.9">7</text>
<text x="135.6" y="46.3">4</text>
<text x="135.6" y="43.6">3</text>
<text x="168.3" y="43.6">22</text>
<text x="168.3" y="46.3">21</text>
<text x="200.7" y="45">10</text>
<text x="200.7" y="46.3">11</text>
<text x="200.7" y="47.7">12</text>
<text x="201.4" y="42.2">8</text>
<text x="201.4" y="43.6">9</text>
<text x="115.2" y="49.1">+3V3</text>
<text x="135.6" y="51.8">6</text>
<text x="135.6" y="49.1">5</text>
<text x="168.3" y="49.1">20</text>
<text x="168.3" y="51.8">19</text>
<text x="83.7" y="54.5">2.5V基</text>
<text x="88.6" y="54.5">准</text>
<text x="135.6" y="57.3">8</text>
<text x="135.6" y="54.6">7</text>
<text x="168.3" y="57.3">17</text>
<text x="168.3" y="54.6">18</text>
<text x="47.8" y="60">1</text>
<text x="61.3" y="60">3</text>
<text x="82.1" y="60">2</text>
<text x="91.5" y="64.2">3</text>
<text x="129" y="64.2">+3V3</text>
<text x="142.4" y="64.7" transform="rotate(-90 142.4 64.7)">9</text>
<text x="145.1" y="65.4" transform="rotate(-90 145.1 65.4)">10</text>
<text x="147.9" y="65.4" transform="rotate(-90 147.9 65.4)">11</text>
<text x="150.6" y="65.4" transform="rotate(-90 150.6 65.4)">12</text>
<text x="153.4" y="65.4" transform="rotate(-90 153.4 65.4)">13</text>
<text x="156.1" y="65.4" transform="rotate(-90 156.1 65.4)">14</text>
<text x="158.9" y="65.4" transform="rotate(-90 158.9 65.4)">15</text>
<text x="161.6" y="65.4" transform="rotate(-90 161.6 65.4)">16</text>
<text x="54.6" y="66.1" transform="rotate(-90 54.6 66.1)">2</text>
<text x="82.1" y="68.3">1</text>
<text x="35.7" y="77.9">+3V3</text>
<text x="149.5" y="98.5">+3V3</text>
<text x="53.5" y="110.8">+5V</text>
<text x="64.3" y="116.3">1</text>
<text x="64.3" y="117.7">2</text>
<text x="64.3" y="119">3</text>
<text x="73.7" y="114.9">G1</text>
<text x="73.7" y="116.3">G2</text>
<text x="73.7" y="117.7">G3</text>
<text x="73.7" y="119">G4</text>
<text x="64.3" y="120.4">4</text>
<text x="64.3" y="121.8">5</text>
<text x="73.7" y="120.4">G5</text>
<text x="73.7" y="121.8">G6</text>
<text x="226.4" y="198.6">Title</text>
<text x="226.4" y="202.7">Size</text>
<text x="231.8" y="202.8">Document</text>
<text x="231.8" y="200">&lt;Title&gt;</text>
<text x="238.3" y="202.8">Number</text>
<text x="271.6" y="202.8">Rev</text>
<text x="226.4" y="206.9">Date:</text>
<text x="227.7" y="204.1">C</text>
<text x="231.8" y="204.1">&lt;Doc&gt;</text>
<text x="233.5" y="206.9">Monday, September 19, 2016</text>
<text x="253.8" y="206.9">Sheet</text>
<text x="260.6" y="206.9">1</text>
<text x="264.8" y="206.9">of</text>
<text x="268.9" y="206.9">1</text>
<text x="273" y="204.1">&lt;RevCode&gt;</text>
</g>
<g font-size="1.2" fill="#004080">
<text x="203.7" y="33.5">NC1</text>
<text x="203.7" y="34.9">NC2</text>
<text x="137.9" y="39">P0.1</text>
<text x="137.9" y="41.7">P0.0</text>
<text x="143.3" y="37.5" transform="rotate(-90 143.3 37.5)">P0.2</text>
<text x="146" y="37.5" transform="rotate(-90 146 37.5)">P0.3</text>
<text x="148.8" y="37.5" transform="rotate(-90 148.8 37.5)">P0.4</text>
<text x="151.5" y="37.5" transform="rotate(-90 151.5 37.5)">P0.5</text>
<text x="154.2" y="37.5" transform="rotate(-90 154.2 37.5)">P0.6</text>
<text x="157" y="37.5" transform="rotate(-90 157 37.5)">P0.7</text>
<text x="159.7" y="37.5" transform="rotate(-90 159.7 37.5)">P1.0</text>
<text x="162.5" y="37.5" transform="rotate(-90 162.5 37.5)">P1.1</text>
<text x="164.2" y="41.7">P1.3</text>
<text x="164.2" y="39">P1.2</text>
<text x="203.7" y="36.2">NC3</text>
<text x="203.7" y="37.6">NC4</text>
<text x="203.7" y="39">LDEA</text>
<text x="203.7" y="40.3">VSS</text>
<text x="203.7" y="41.7">VDD</text>
<text x="137.9" y="47.2">D+</text>
<text x="137.9" y="44.5">GND</text>
<text x="164.2" y="44.5">P1.4</text>
<text x="164.2" y="47.2">P1.5</text>
<text x="203.7" y="43.1">SCK</text>
<text x="203.7" y="44.5">SDA</text>
<text x="203.7" y="45.8">RS</text>
<text x="203.7" y="47.2">RST</text>
<text x="137.9" y="52.7">VDD</text>
<text x="137.9" y="50">D-</text>
<text x="164.2" y="50">P1.6</text>
<text x="164.2" y="52.7">P1.7</text>
<text x="203.7" y="48.6">CS</text>
<text x="137.9" y="58.2">VBUS</text>
<text x="137.9" y="55.4">REGIN</text>
<text x="164.2" y="58.2">P2.1</text>
<text x="164.2" y="55.4">P2.0</text>
<text x="20.6" y="63.7">1</text>
<text x="20.6" y="65">2</text>
<text x="50.1" y="60.9">GND</text>
<text x="55.5" y="63.8" transform="rotate(-90 55.5 63.8)">IN</text>
<text x="57.1" y="60.9">OUT</text>
<text x="84.4" y="60.9">Cathode</text>
<text x="87.7" y="65.6">Aode</text>
<text x="143.3" y="62.4" transform="rotate(-90 143.3 62.4)">RST/C2CK</text>
<text x="146" y="62.4" transform="rotate(-90 146 62.4)">P3.0/C2D</text>
<text x="148.8" y="62.4" transform="rotate(-90 148.8 62.4)">P2.7</text>
<text x="151.5" y="62.4" transform="rotate(-90 151.5 62.4)">P2.6</text>
<text x="154.2" y="62.4" transform="rotate(-90 154.2 62.4)">P2.5</text>
<text x="157" y="62.4" transform="rotate(-90 157 62.4)">P2.4</text>
<text x="159.7" y="62.4" transform="rotate(-90 159.7 62.4)">P2.3</text>
<text x="162.5" y="62.4" transform="rotate(-90 162.5 62.4)">P2.2</text>
<text x="20.6" y="66.4">3</text>
<text x="84.4" y="69.2">Ref</text>
<text x="206.5" y="66.4">1</text>
<text x="206.5" y="67.8">2</text>
<text x="206.5" y="69.2">3</text>
<text x="206.5" y="70.5">4</text>
<text x="206.5" y="71.9">5</text>
<text x="206.5" y="73.3">6</text>
<text x="206.5" y="74.6">7</text>
<text x="206.5" y="76">8</text>
<text x="206.5" y="77.4">9</text>
<text x="20.6" y="85.6">1</text>
<text x="20.6" y="87">2</text>
<text x="20.6" y="88.3">3</text>
<text x="66.6" y="117.2">1</text>
<text x="66.6" y="118.5">2</text>
<text x="66.6" y="119.9">3</text>
<text x="70.6" y="115.8">S1</text>
<text x="70.6" y="117.2">S2</text>
<text x="70.6" y="118.5">S3</text>
<text x="70.6" y="119.9">S4</text>
<text x="66.6" y="121.3">4</text>
<text x="66.6" y="122.6">5</text>
<text x="70.6" y="121.3">S5</text>
<text x="70.6" y="122.6">S6</text>
</g>
<text font-size="1.1" x="46.7" y="103.8">microUSB port</text>
<g font-size="1">
<text x="28.8" y="1">5</text>
<text x="83.7" y="1">4</text>
<text x="138.6" y="1">3</text>
<text x="193.4" y="1">2</text>
<text x="248.3" y="1">1</text>
<text x=".4" y="28">D</text>
<text x="276.1" y="28">D</text>
<text x=".4" y="79.4">C</text>
<text x="276.1" y="79.4">C</text>
<text x=".4" y="130.9">B</text>
<text x="276.1" y="130.9">B</text>
<text x=".4" y="182.3">A</text>
<text x="276.1" y="182.3">A</text>
<text x="28.8" y="208.2">5</text>
<text x="83.7" y="208.2">4</text>
<text x="138.6" y="208.2">3</text>
<text x="193.4" y="208.2">2</text>
<text x="248.3" y="208.2">1</text>
</g>
<g font-size=".9" fill="#00f">
<text x="132.5" y="119.1" transform="rotate(-90 132.5 119.1)">3</text>
<text x="144.8" y="119.1" transform="rotate(-90 144.8 119.1)">3</text>
<text x="158.5" y="119.1" transform="rotate(-90 158.5 119.1)">3</text>
<text x="172.3" y="119.1" transform="rotate(-90 172.3 119.1)">3</text>
<text x="132.5" y="120.7" transform="rotate(-90 132.5 120.7)">1</text>
<text x="144.8" y="120.7" transform="rotate(-90 144.8 120.7)">1</text>
<text x="158.5" y="120.7" transform="rotate(-90 158.5 120.7)">1</text>
<text x="172.3" y="120.7" transform="rotate(-90 172.3 120.7)">1</text>
</g>
</svg>
